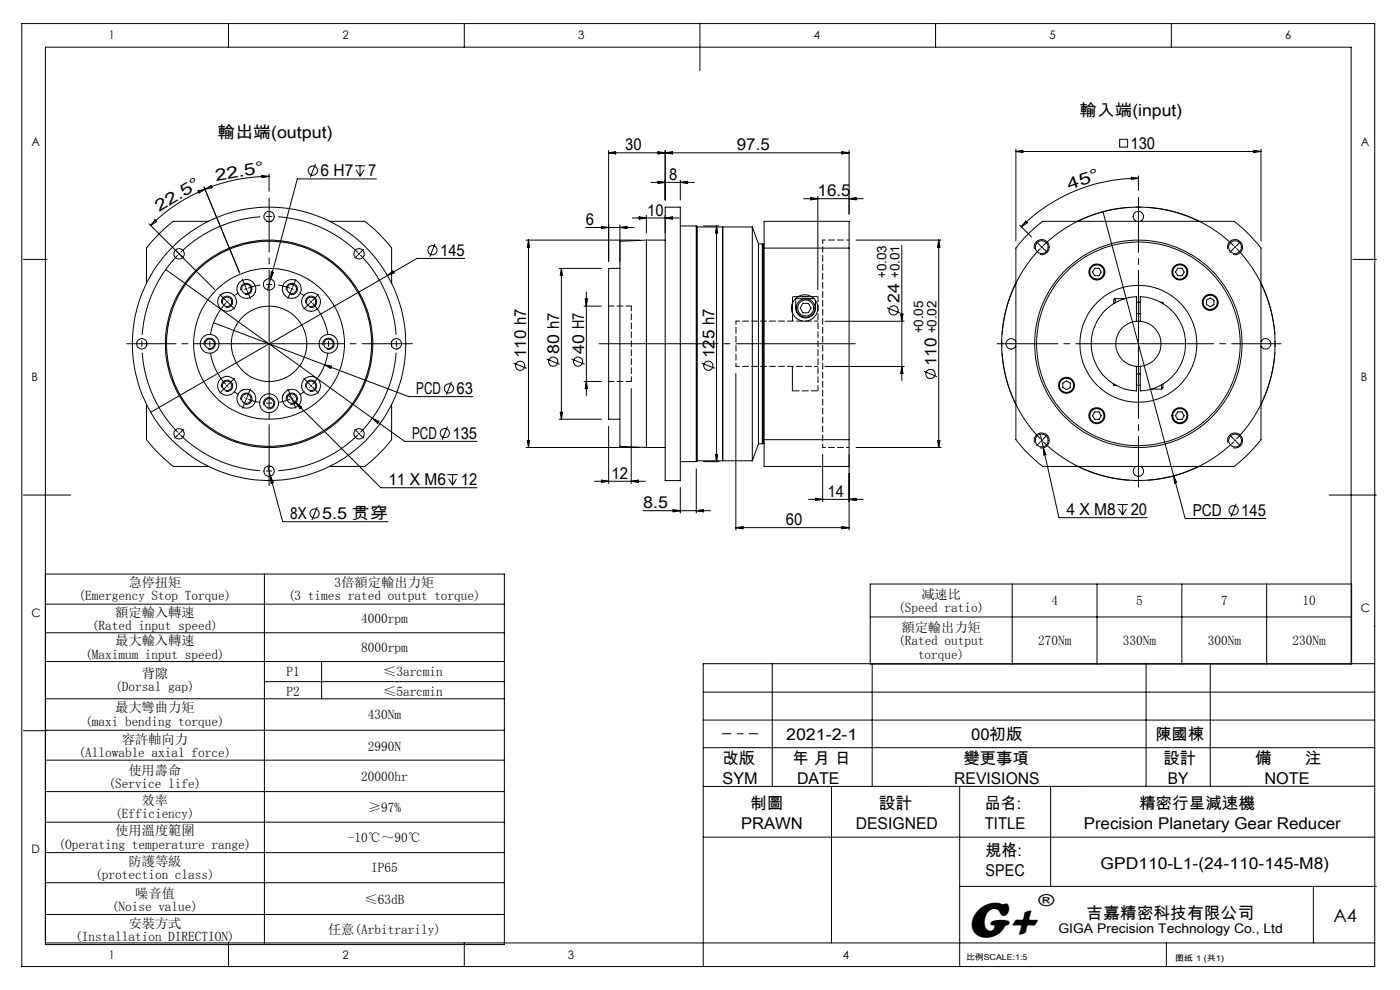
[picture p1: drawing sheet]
<svg xmlns="http://www.w3.org/2000/svg" width="297mm" height="210mm" viewBox="0 0 297 210" stroke-linecap="round" stroke-linejoin="round" font-family="sans-serif">
<g fill="none" stroke="#000" stroke-width=".21">
<path d="M4.6 5h287v200h-287zM48.5 5v5M98.5 5v5M148.5 5v10M198.5 5v5M248.5 5v5M43.3 39.7l7.5 18.2M55.6 37.2l1.5 .2-1.5 .3zM57.1 37.4a34.7 34.7 0 0 0-13.6 2.7M57.1 36.9v3.7M66.9 34.8l-1.1 2.8M75.3 35.2h2.2"/>
<path d="M75.6 36l.8 1.4M76.4 35.2v2.2M77.2 36l-.8 1.4M79.9 38h-16.8l-5.7 21.2M129.1 31.9v23.5M129.1 32.4h51M129.1 32.4l1.5-.2v.5zM138.1 38.7h9.2M139.6 32.2l3 .5v-.5l-3 .5zM139.6 38.4l1.5 .3-1.5 .2zM141.1 31.9v10.5M144.3 38.2v4.2"/>
<path d="M144.3 38.7l1.5-.3v.5zM178.6 32.2l1.5 .2-1.5 .3zM180.1 31.9v13.5M215.5 31.6v19.5M215.5 32.1h52M215.5 32.1l1.5-.2v.5zM237.5 29.6h1.7v1.6h-1.7zM240 37.6l1.5 .2-1.5 .3zM241.5 37.8a35.1 35.1 0 0 0-24.8 10.3M241.5 37.3v3.1M266 31.9l1.5 .2-1.5 .3zM267.5 31.6v19.5"/>
<path d="M5 55h5M31.6 47.5l13.9 13.9M32.9 46.6l.3 .4-1.2 .8zM35.2 57.2l43.8 31.5M38.1 53.7l-.2 .3M42 40.5l1.5-.4-1.3 .8zM43.5 40.1a35.9 35.9 0 0 0-11.5 7.7M43.5 40.1l1.3-.7 .2 .4zM44.2 46.9h-7.4a32.5 32.5 0 0 0-5.7 5.7v7.5M56.6 46.9h.9M57.4 59.2l-.6 2.3M57.5 57.7l.5 .1-.6 1.4z"/>
<path d="M69.9 46.9h7.5a32.5 32.5 0 0 1 5.7 5.7v7.5M82.2 58.4l-50.2 29M82.2 58.4l1.2-.9 .2 .4zM92.3 51.7l-1.1 2.8M98.6 54.8h-10.2l-6.2 3.6M111.6 50.9h24M112.1 50.9l.3 1.5h-.5zM112.1 50.9v44M118.6 56.9h9M119.1 56.9v32M119.1 56.9l.2 1.5h-.4zM124.2 48.3h10.3"/>
<path d="M127.6 48l1.5 .3-1.5 .2zM131.5 56.9h-2.4v32h2.4M131.5 47.7v7.7M131.5 48.3l1.5-.3v.5zM134.1 46.2h10M135.6 46l1.5 .2-1.5 .3zM137.1 50.9v44M137.1 50.9l-5.6 .3v43.5l5.6 .2M137.1 50.9h4M137.1 45.7v3.7M141.1 43.9h3.2v58h-3.2zM141.1 45.7v3.7"/>
<path d="M141.1 46.2l1.5-.2v.5zM144.3 47.9h3.4M147.7 47.9v50M147.7 47.9l.2 .2M147.9 48.1v49.6M147.9 48.1h11.7M149.2 47.9h3.3M152 47.9v50M152 47.9l.3 1.5h-.5zM153.3 48.1v49.6M159.6 48.1v49.6M159.6 48.1l1.3 3.6"/>
<path d="M160.9 51.7v42.4M160.9 51.7h.8M161.7 51.7v42.4M161.7 51.7l.2 .2M161.9 51.9v42M162.1 52.6v-5.7h18v5.7M162.1 51.7l-.2 .2M162.1 52.6h18M162.1 52.6v40.7M170.5 42.1h12.6M172 41.9l1.5 .2-1.5 .3zM173.5 41.7v19.7"/>
<path d="M180.1 52.6v40.7M180.1 42.1l1.5-.2v.5zM181.6 50.9h18M191.3 52v28.7M199.1 50.9v44M199.1 50.9l.3 1.5h-.5zM216.3 47.8l2.5 2.5M217.6 46.9l.3 .4-1.2 .8zM218.2 49.6l3-2.7h40.6a32.5 32.5 0 0 1 5.7 5.7v40.7a36 36 0 0 1-5.7 5.6h-40.6a32.5 32.5 0 0 1-5.7-5.6v-40.7zM219.5 52.8a1.59 1.59 0 0 1 1.4-2 1.59 1.59 0 0 1 1.7 1.8 1.59 1.59 0 0 1-2 1.4M220.8 52.3l.3 .3M221.1 52.3l-.3 .3"/>
<path d="M228.7 46.9a29 29 0 0 1 25.7 0M232.2 56.9h1l.4 .8-.4 .8h-1l-.4-.8zM234 44.9l15 56.1M241.1 46.9a1.11 1.11 0 0 1-.5-1.6 1.11 1.11 0 0 1 1.8 0 1.11 1.11 0 0 1-.4 1.6M249.8 56.9h1l.4 .8-.4 .8h-1l-.4-.8zM260.5 52.8a1.6 1.6 0 0 1 1.4-2 1.6 1.6 0 0 1 1.7 1.8 1.6 1.6 0 0 1-2 1.4M287 55h5M31.1 72.5v.9M43.3 73.2a1.19 1.19 0 0 1 1.1-1.5 1.19 1.19 0 0 1 1.3 1.3 1.19 1.19 0 0 1-1.5 1.1M45.3 68.5l23.6 8.9M47 64.3a1.2 1.2 0 0 1 1.1-1.5 1.2 1.2 0 0 1 1.3 1.3 1.2 1.2 0 0 1-1.5 1.1M51.1 61.6a1.2 1.2 0 0 1 1.1-1.5 1.2 1.2 0 0 1 1.2 1.3 1.2 1.2 0 0 1-1.4 1.1"/>
<path d="M52.2 61.1v.2M52.2 61.3l-.1 .1M52.2 61.3l.2 .2M52.5 61.2l-.3 .1M60.7 61.6a1.2 1.2 0 0 1 1.1-1.5 1.2 1.2 0 0 1 1.3 1.3 1.2 1.2 0 0 1-1.5 1.1M64.8 64.3a1.2 1.2 0 0 1 1.1-1.5 1.2 1.2 0 0 1 1.3 1.3 1.2 1.2 0 0 1-1.5 1.1M68.5 73.2a1.19 1.19 0 0 1 1.1-1.5 1.19 1.19 0 0 1 1.2 1.3 1.19 1.19 0 0 1-1.4 1.1M68.9 77.4l17.8 6.7h13.6M68.9 77.4l1.4 .3-.1 .5zM83.1 72.5v.9M109 77l2.8 1.1M116 76.2l2.7 1.1"/>
<path d="M121.2 76.2l2.8 1.1M123.9 64.9h3.7M124.1 63.4h.5l-.2 1.5zM124.4 61.9v22M148.9 77l2.8 1.1M156.1 79.2v33.2M168 66.1h.1M168.1 64.3v2.1M168.1 77.7v5.2M169.3 62.9h2.9M170.3 64.3h1.2l.5 1-.5 1h-1.2l-.5-1zM172.7 63.4h-3.9v.7a2.84 2.84 0 0 0 1.3 3.2 2.18 2.18 0 0 0 2.2-.4 2.18 2.18 0 0 0 .7-2.2v-1"/>
<path d="M175 68.1h16.8M175 77.7h16.8M188.2 65.3l2.8 1.1M191.1 66.6h.5l-.3 1.5zM191.3 77.7l.3 1.5h-.5zM196 78.8l2.8 1.1M215.5 72.5a1.11 1.11 0 0 0-1.7-.4 1.11 1.11 0 0 0 0 1.7 1.11 1.11 0 0 0 1.7-.4M215.5 60.1a29 29 0 0 0 0 25.7M236.6 63.4l-.3 .2v.8M236.6 63.4v.8M236.6 63.4h2.1M241.1 68.1v-5.2a10 10 0 0 0-9.6 10 10 10 0 0 0 9.6 10v-5.2"/>
<path d="M241.1 68.1a4.8 4.8 0 0 0-4.4 4.8 4.8 4.8 0 0 0 4.4 4.8M241.1 68.1h.8M241.1 77.7h.8M241.1 79.3h.8M241.1 66.5h.8M241.1 64.1h.8M241.9 68.1a4.8 4.8 0 0 1 4.4 4.8 4.8 4.8 0 0 1-4.4 4.8M241.9 68.1v-5.2a10 10 0 0 1 9.6 10 10 10 0 0 1-9.6 10v-5.2M246.2 64.1h.5v.3M255.9 63.7l.9-.5 .7 .5v.9l-.7 .4-.9-.4zM267.5 72.5a1.09 1.09 0 0 1 1.7-.4 1.09 1.09 0 0 1 0 1.7 1.09 1.09 0 0 1-1.7-.4M267.5 60.1a29.2 29.2 0 0 1 0 25.7"/>
<path d="M31.1 85.8v7.5a36 36 0 0 0 5.7 5.6h7.4M47 82.2a1.2 1.2 0 0 1 1.1-1.6 1.2 1.2 0 0 1 1.3 1.3 1.2 1.2 0 0 1-1.5 1.1M51.1 84.9a1.19 1.19 0 0 1 1-1.5 1.19 1.19 0 0 1 1.3 1.2 1.19 1.19 0 0 1-1.4 1.1M55.9 85.9a1.2 1.2 0 0 1 1.1-1.6 1.2 1.2 0 0 1 1.3 1.3 1.2 1.2 0 0 1-1.5 1.1M56.6 98.9h.9M56.8 98.9l.6 2.1M60.7 84.9a1.19 1.19 0 0 1 1.1-1.5 1.19 1.19 0 0 1 1.3 1.3 1.19 1.19 0 0 1-1.5 1M61.1 83.7l19.7 19.8h20.4M62.8 85.4l1.2 .9-.4 .4zM64.8 82.2a1.2 1.2 0 0 1 1.1-1.6 1.2 1.2 0 0 1 1.3 1.3 1.2 1.2 0 0 1-1.5 1.1M79 88.7l6.8 4.9h15.4M79 88.7l1.4 .7-.3 .4z"/>
<path d="M83.1 85.8v7.5a36 36 0 0 1-5.7 5.6h-7.5M94.9 90.5l-1.1 2.8M95.8 81l-1.1 2.8M111.6 94.9h24M111.9 93.4h.5l-.3 1.5zM118.6 88.9h9M118.9 87.4h.4l-.2 1.5zM123.9 80.9h3.7M124.4 80.9l.2 1.5h-.5zM129.1 90.4v12.2M133.9 82.4v20.2M137.1 94.9h4"/>
<path d="M144.3 97.9h3.4M147.7 99.4v9.4M147.9 97.7h11.7M147.9 97.7l-.2 .2M149.2 97.9h3.3M151.8 96.4h.5l-.3 1.5zM160.9 94.1l-1.3 3.6M160.9 94.1h.8M161.9 93.9l.2 .2M161.9 93.9l-.2 .2M162.1 93.3v5.6h18v-5.6M162.1 93.3h18"/>
<path d="M174.5 96.4v10M180.1 96.4v16M181.6 94.9h18M198.9 93.4h.5l-.3 1.5zM219.5 93.9a1.59 1.59 0 0 1 1.4-2 1.59 1.59 0 0 1 1.7 1.7 1.59 1.59 0 0 1-2 1.4M220.6 91.9l.7 3.1M221.3 95l3.3 14.8h18.7M221.3 95l.6 1.4-.5 .1zM225.5 81.3l.8-.5 .7 .5v.9l-.7 .4-.8-.4zM228.7 98.9a29 29 0 0 0 25.7 0M232.2 87.4h1l.4 .8-.4 .8h-1l-.4-.8zM236.3 81.5v.2h.4"/>
<path d="M241.1 98.9a1.09 1.09 0 0 0-.4 1.7 1.09 1.09 0 0 0 1.7 0 1.09 1.09 0 0 0-.4-1.7M241.1 81.7h.8M244.3 82.5h2.1M246.4 81.7v.8M246.7 81.5v.8l-.3 .2M249.8 87.4h1l.4 .8-.4 .8h-1l-.4-.8zM260.5 93.9a1.6 1.6 0 0 1 1.4-2 1.6 1.6 0 0 1 1.7 1.7 1.6 1.6 0 0 1-2 1.4M5 105h10M57.4 101l2.6 9.7h22.3M57.4 101l.6 1.4-.5 .1zM67.3 107.5l-1.1 2.8M94.9 100.7h2.2"/>
<path d="M95.2 101.6l.8 1.3M96 100.7v2.2M96.8 101.6l-.8 1.3M126.1 102.1h10.8M127.6 101.8l1.5 .3-1.5 .2zM133.9 102.1l1.5-.3v.5zM136.4 108.3h14.3M142.8 108.1l1.5 .2-1.5 .3zM144.3 103.4v5.4M147.7 108.3l1.5-.2v.5zM156.1 111.9h24M156.1 111.9l1.5-.2v.5z"/>
<path d="M171.5 105.9h11.6M173 105.7l1.5 .2-1.5 .3zM178.6 111.7l1.5 .2-1.5 .3zM180.1 105.9l1.5-.2v.5zM237 107h2.3M237.3 107.9l.9 1.3M238.2 107v2.2M239 107.9l-.8 1.3M249 101l2.4 9h17.1M249 101l.6 1.3-.4 .2zM262.3 106.8l-1.2 2.8M282 105h10"/>
<path d="M9.6 121.8h97.4v78.6h-97.4v-190.4h277v130.8M9.6 128.2h97.4M9.6 134.2h97.4M56.1 121.8v78.6M184.6 123.9h102.1v17h-102.1zM184.6 130.9h102.1M214.7 123.9v17M232.7 123.9v17M250.7 123.9v17M268.7 123.9v17M5 155h5M9.6 140.3h97.4"/>
<path d="M9.6 148.2h97.4M9.6 154.9h97.4M56.1 144.6h50.9M68.2 140.3v7.9M149.2 152.7h142.4M149.2 146.8h142.4M149.2 158.6h142.4M163.8 140.8v26M185 140.8v26M243.1 140.8v26M256.8 140.8v26M291.6 140.8h-142.4v64.2"/>
<path d="M9.6 161.2h97.4M9.6 167.9h97.4M9.6 174.4h97.4M149.2 177.6h142.4M176.4 166.8v33.2M203.6 166.8v38.2M222.9 166.8v21.2M291.6 166.8h-142.4M9.6 180.9h97.4M9.6 187.2h97.4M9.6 194h97.4M203.6 188h88.4"/>
<path d="M278.6 188v12M9.6 200h282M48.5 200v5M98.5 200v5M247.4 200v5"/>
<circle cx="66.4" cy="36.2" r=".98"/>
<circle cx="38" cy="53.8" r="1.11"/>
<circle cx="57.1" cy="45.9" r="1.1"/>
<circle cx="76.2" cy="53.8" r="1.1"/>
<circle cx="91.7" cy="53.1" r=".98"/>
<circle cx="221" cy="52.4" r="1.36"/>
<circle cx="232.7" cy="57.7" r="1.7"/>
<circle cx="232.7" cy="57.7" r="1.5"/>
<circle cx="250.3" cy="57.7" r="1.7"/>
<circle cx="250.3" cy="57.7" r="1.49"/>
<circle cx="262" cy="52.4" r="1.35"/>
<circle cx="30.1" cy="72.9" r="1.1"/>
<circle cx="44.5" cy="72.9" r="1"/>
<circle cx="44.5" cy="72.9" r="2"/>
<circle cx="48.2" cy="64" r="2"/>
<circle cx="48.2" cy="64" r="1.01"/>
<circle cx="52.3" cy="61.3" r="1.01"/>
<circle cx="52.3" cy="61.3" r="2"/>
<circle cx="57.1" cy="72.9" r="29"/>
<circle cx="57.1" cy="60.3" r="1.2"/>
<circle cx="57.1" cy="72.9" r="16"/>
<circle cx="57.1" cy="72.9" r="22"/>
<circle cx="57.1" cy="72.9" r="8"/>
<circle cx="57.1" cy="72.9" r="21.8"/>
<circle cx="61.9" cy="61.3" r="1"/>
<circle cx="61.9" cy="61.3" r="1.99"/>
<circle cx="66" cy="64" r="2"/>
<circle cx="66" cy="64" r="1"/>
<circle cx="69.7" cy="72.9" r="2"/>
<circle cx="69.7" cy="72.9" r="1"/>
<circle cx="84.1" cy="72.9" r="1.1"/>
<circle cx="110.4" cy="77.6" r=".98"/>
<circle cx="117.4" cy="76.7" r=".98"/>
<circle cx="122.7" cy="76.7" r=".98"/>
<circle cx="150.3" cy="77.6" r=".98"/>
<circle cx="170.7" cy="65.3" r="2.79"/>
<circle cx="170.9" cy="65.3" r="1.99"/>
<circle cx="170.9" cy="65.3" r="1.7"/>
<circle cx="189.6" cy="65.8" r=".98"/>
<circle cx="197.4" cy="79.3" r=".98"/>
<circle cx="241.5" cy="72.9" r="12.4"/>
<circle cx="241.5" cy="72.9" r="22"/>
<circle cx="241.5" cy="72.9" r="21.6"/>
<circle cx="256.7" cy="64.1" r="1.5"/>
<circle cx="256.8" cy="64.1" r="1.69"/>
<circle cx="38" cy="92" r="1.1"/>
<circle cx="48.2" cy="81.8" r="2.01"/>
<circle cx="48.2" cy="81.9" r="1.01"/>
<circle cx="52.2" cy="84.6" r="2"/>
<circle cx="52.3" cy="84.6" r="1"/>
<circle cx="57.1" cy="85.5" r="2"/>
<circle cx="57.1" cy="85.5" r=".99"/>
<circle cx="57.1" cy="99.9" r="1.1"/>
<circle cx="61.9" cy="84.6" r="2"/>
<circle cx="61.9" cy="84.6" r="1"/>
<circle cx="66" cy="81.9" r="1.99"/>
<circle cx="66" cy="81.9" r="1.01"/>
<circle cx="76.2" cy="92" r="1.1"/>
<circle cx="94.4" cy="91.9" r=".98"/>
<circle cx="95.2" cy="82.4" r=".98"/>
<circle cx="221" cy="93.4" r="1.35"/>
<circle cx="226.3" cy="81.7" r="1.5"/>
<circle cx="226.3" cy="81.7" r="1.7"/>
<circle cx="232.7" cy="88.2" r="1.7"/>
<circle cx="232.7" cy="88.2" r="1.5"/>
<circle cx="250.3" cy="88.2" r="1.69"/>
<circle cx="250.3" cy="88.2" r="1.5"/>
<circle cx="262" cy="93.4" r="1.34"/>
<circle cx="66.8" cy="108.9" r=".98"/>
<circle cx="261.7" cy="108.2" r=".98"/>
</g>
<g fill="none" stroke="#000" stroke-width=".21" stroke-dasharray="30.5 1.3 1.3 1.3" stroke-linecap="butt">
<path d="M76.2 53.8l-.2-.1M76.2 53.8l.1 .2M262 52.4l-.1-.1M262 52.4l.2 .2M48.2 64l-.2 .1M48.2 64l.1-.1M61.9 61.3l-.2-.1M61.9 61.3l.2 .1M66 64l-.1-.1M66 64l.1 .1M38 92l.1 .1M38 92l-.1-.1"/>
<path d="M48.2 81.8l.1 .2M48.2 81.8l-.2-.1M52.3 84.6h.2M52.3 84.6l-.2-.1M61.9 84.6l.2-.1M61.9 84.6h-.2M66 81.8l.1-.1M66 81.8l-.1 .2M76.2 92l.1-.1M76.2 92l-.2 .1M221 93.4l.2 .2M221 93.4l-.1-.1"/>
<path d="M262 93.4l.2-.1M262 93.4l-.1 .2"/>
</g>
<path d="M220.7 52.7a29 29 0 0 0 0 40.4M261.7 52.1a29 29 0 0 0-40.4 0M221.3 93.7a29 29 0 0 0 40.4 0M262.3 93.1a29 29 0 0 0 0-40.4" fill="none" stroke="#000" stroke-width=".21" stroke-dasharray="30.5 1.3 1.3 1.3" stroke-dashoffset="10" stroke-linecap="butt"/>
<path d="M51.9 61.4a12.6 12.6 0 0 0-3.4 2.3M65.7 63.7a12.6 12.6 0 0 0-3.4-2.3M48.5 82.1a12.6 12.6 0 0 0 3.4 2.3M62.3 84.4a12.6 12.6 0 0 0 3.4-2.3" fill="none" stroke="#000" stroke-width=".21" stroke-dasharray="30.5 1.3 1.3 1.3" stroke-dashoffset="30.3" stroke-linecap="butt"/>
<path d="M47.9 64.3a12.6 12.6 0 0 0 0 17.2M66.3 81.5a12.6 12.6 0 0 0 0-17.2" fill="none" stroke="#000" stroke-width=".21" stroke-dasharray="30.5 1.3 1.3 1.3" stroke-dashoffset="22.9" stroke-linecap="butt"/>
<path d="M61.5 61.1a12.6 12.6 0 0 0-8.9 0M52.6 84.7a12.6 12.6 0 0 0 8.9 0" fill="none" stroke="#000" stroke-width=".21" stroke-dasharray="30.5 1.3 1.3 1.3" stroke-dashoffset="27.8" stroke-linecap="butt"/>
<path d="M37.7 54.1a27 27 0 0 0 0 37.6M75.9 53.5a27 27 0 0 0-37.6 0M38.3 92.3a27 27 0 0 0 37.6 0M76.5 91.7a27 27 0 0 0 0-37.6" fill="none" stroke="#000" stroke-width=".21" stroke-dasharray="30.5 1.3 1.3 1.3" stroke-dashoffset="11.6" stroke-linecap="butt"/>
<path d="M181.4 72.9h-54.3" fill="none" stroke="#000" stroke-width=".21" stroke-dasharray="30.5 1.3 1.3 1.3" stroke-dashoffset="5.2"/>
<path d="M153.3 155.6h7.5" fill="none" stroke="#000" stroke-width=".21" stroke-dasharray="30.5 1.3 1.3 1.3" stroke-dashoffset="28.6"/>
<path d="M156.1 77.7v-9.6" fill="none" stroke="#000" stroke-width=".21" stroke-dasharray="1.3 .6" stroke-dashoffset=".6"/>
<path d="M168.1 62.9h5.4M173.5 82.9h-5.4" fill="none" stroke="#000" stroke-width=".21" stroke-dasharray="1.3 .6" stroke-dashoffset="-.2"/>
<path d="M168.1 62.9v5.2" fill="none" stroke="#000" stroke-width=".21" stroke-dasharray="1.3 .6" stroke-dashoffset="-.1"/>
<path d="M173.5 82.9v-20" fill="none" stroke="#000" stroke-width=".21" stroke-dasharray="1.3 .6" stroke-dashoffset=".2"/>
<path d="M156.1 77.7h17.4M173.5 68.1h-17.4M174.5 94.9v-44" fill="none" stroke="#000" stroke-width=".21" stroke-dasharray="1.3 .6" stroke-dashoffset=".5"/>
<path d="M180.1 50.9h-5.6M174.5 94.9h5.6" fill="none" stroke="#000" stroke-width=".21" stroke-dasharray="1.3 .6" stroke-dashoffset=".7"/>
<path d="M133.9 64.9v16" fill="none" stroke="#000" stroke-width=".21" stroke-dasharray="1.3 .6" stroke-dashoffset=".3"/>
<path d="M133.9 64.9h-4.8M129.1 80.9h4.8" fill="none" stroke="#000" stroke-width=".21" stroke-dasharray="1.3 .6" stroke-dashoffset=".1"/>
<g fill="none" stroke="#000" stroke-width=".21" stroke-dasharray="30.5 1.3 1.3 1.3">
<path d="M37.7 53.5l-.6-.6M38.3 54.1l.6 .6M75.9 54.1l-.6 .6M76.2 53.8l.1-.1M76.2 53.8l-.2 .2M76.5 53.5l.6-.6M220.7 52.1l-.8-.8M221.3 52.7l.8 .8M261.7 52.7l-.8 .8M262 52.4l.2-.1M262 52.4l-.1 .2M262.3 52.1l.8-.8"/>
<path d="M47.9 63.7l-1.3-1.2M48.2 64l-.2-.1M48.2 64l.1 .1M48.5 64.3l1.2 1.3M52.1 60.9l-.7-1.7M52.4 61.6l.7 1.7M57.1 72.9v-.2M57.1 72.9h-.2M57.1 72.9v.2M57.1 72.9h.2M61.8 61.6l-.7 1.7M61.9 61.3l.1-.2"/>
<path d="M61.9 61.3l-.1 .2M62.1 60.9l.7-1.7M65.7 64.3l-1.2 1.3M66 64l.1-.1M66 64l-.1 .1M66.3 63.7l1.3-1.2M241.5 72.9v-.2M241.5 72.9h-.2M241.5 72.9v.2M241.5 72.9h.2M37.7 92.3l-.6 .6M38 92l-.1 .1"/>
<path d="M38 92l.1-.1M38.3 91.7l.6-.6M47.9 82.1l-1.3 1.3M48.2 81.8l-.2 .2M48.2 81.8l.1-.1M48.5 81.5l1.2-1.2M52.1 84.9l-.7 1.7M52.3 84.6l-.1 .1M52.3 84.6l.1-.2M52.4 84.2l.7-1.7M61.8 84.2l-.7-1.7M61.9 84.6l.1 .1"/>
<path d="M61.9 84.6l-.1-.2M62.1 84.9l.7 1.7M65.7 81.5l-1.2-1.2M66 81.8l.1 .2M66 81.8l-.1-.1M66.3 82.1l1.3 1.3M75.9 91.7l-.6-.6M76.2 92l.1 .1M76.2 92l-.2-.1M76.5 92.3l.6 .6M220.7 93.7l-.8 .8M221 93.4l-.1 .2"/>
<path d="M221 93.4l.2-.1M221.3 93.1l.8-.8M261.7 93.1l-.8-.8M262 93.4l.2 .2M262 93.4l-.1-.1M262.3 93.7l.8 .8"/>
</g>
<path d="M241.5 72.5v-30.6" fill="none" stroke="#000" stroke-width=".21" stroke-dasharray="30.5 1.3 1.3 1.3" stroke-dashoffset="15.3"/>
<path d="M241.1 72.9h-29.6" fill="none" stroke="#000" stroke-width=".21" stroke-dasharray="30.5 1.3 1.3 1.3" stroke-dashoffset="17.6"/>
<path d="M57.5 72.9h30M241.5 73.3v30" fill="none" stroke="#000" stroke-width=".21" stroke-dasharray="30.5 1.3 1.3 1.3" stroke-dashoffset="15"/>
<path d="M56.7 72.9h-29.8M241.9 72.9h29.9" fill="none" stroke="#000" stroke-width=".21" stroke-dasharray="30.5 1.3 1.3 1.3" stroke-dashoffset="14.9"/>
<path d="M57.1 72.5v-30.5" fill="none" stroke="#000" stroke-width=".21" stroke-dasharray="30.5 1.3 1.3 1.3" stroke-dashoffset="15.2"/>
<path d="M57.1 73.3v29.7" fill="none" stroke="#000" stroke-width=".21" stroke-dasharray="30.5 1.3 1.3 1.3" stroke-dashoffset="17.5"/>
<text font-size="11" x="205.1" y="198.7">G+</text>
<text font-size="3.9" x="282.9" y="195.5">A4</text>
<g font-size="3.5">
<text x="46.2" y="29.2">輸出端(output)</text>
<text x="229" y="24.5">輸入端(input)</text>
<text x="132.6" y="31.9">30</text>
<text x="156.3" y="31.9">97.5</text>
<text x="239.8" y="31.6">130</text>
<text x="45.8" y="38.3" transform="rotate(-10 45.8 38.3)">22.5°</text>
<text x="68" y="37.4">6 H7</text>
<text x="78.1" y="37.4">7</text>
<text x="141.9" y="38.2">8</text>
<text x="173.5" y="41.6">16.5</text>
<text x="226.8" y="40.3" transform="rotate(-19 226.8 40.3)">4 5 °</text>
<text x="33.8" y="45" transform="rotate(-32 33.8 45)">22.5°</text>
<text x="124.3" y="47.7">6</text>
<text x="137.3" y="45.7">10</text>
<text x="93.4" y="54.3">145</text>
<text x="190.8" y="64.2" transform="rotate(-90 190.8 64.2)">24</text>
<text x="111.6" y="76" transform="rotate(-90 111.6 76)">110 h7</text>
<text x="118.6" y="75.1" transform="rotate(-90 118.6 75.1)">80 h7</text>
<text x="123.9" y="75.1" transform="rotate(-90 123.9 75.1)">40 H7</text>
<text x="151.5" y="76" transform="rotate(-90 151.5 76)">125 h7</text>
<text x="198.7" y="77.7" transform="rotate(-90 198.7 77.7)">110</text>
<text x="88.3" y="83.6">PCD</text>
<text x="96.9" y="83.6">63</text>
<text x="87.4" y="93.1">PCD</text>
<text x="96" y="93.1">135</text>
<text x="129.8" y="101.6">12</text>
<text x="82.4" y="102.9">11 X M6</text>
<text x="97.8" y="102.9">12</text>
<text x="136.4" y="107.8">8.5</text>
<text x="175.6" y="105.4">14</text>
<text x="61.6" y="110.2">8X</text>
<text x="68.4" y="110.2">5.5 贯穿</text>
<text x="166.7" y="111.4">60</text>
<text x="226.3" y="109.3">4 X M8</text>
<text x="239.9" y="109.3">20</text>
<text x="253" y="109.5">PCD</text>
<text x="263.3" y="109.5">145</text>
<text x="220.3" y="192.2">®</text>
<text x="230.5" y="194.8">吉嘉精密科技有限公司</text>
</g>
<g font-size="3.4">
<text x="153.3" y="162">改版</text>
<text x="166.8" y="156.9">2021-2-1</text>
<text x="168.1" y="162">年 月 日</text>
<text x="204.4" y="162">變更事項</text>
<text x="206" y="157">00初版</text>
<text x="245.1" y="157">陳國棟</text>
<text x="246.8" y="162">設計</text>
<text x="266.3" y="162">備</text>
<text x="276.8" y="162">注</text>
<text x="153.3" y="166.3">SYM</text>
<text x="169.1" y="166.3">DATE</text>
<text x="202.4" y="166.3">REVISIONS</text>
<text x="247.7" y="166.3">BY</text>
<text x="268.2" y="166.3">NOTE</text>
<text x="159.2" y="171.6">制圖</text>
<text x="186.5" y="171.6">設計</text>
<text x="208.9" y="171.6">品名:</text>
<text x="241.6" y="171.6">精密行星減速機</text>
<text x="157.2" y="175.9">PRAWN</text>
<text x="181.5" y="175.9">DESIGNED</text>
<text x="208.9" y="175.9">TITLE</text>
<text x="229.9" y="175.9">Precision Planetary Gear Reducer</text>
<text x="209.1" y="181.6">規格:</text>
<text x="209.1" y="185.9">SPEC</text>
<text x="233.5" y="184.4">GPD110-L1-(24-110-145-M8)</text>
</g>
<g font-size="2.8">
<text x="188" y="59" transform="rotate(-90 188 59)">+0.03</text>
<text x="190.8" y="59" transform="rotate(-90 190.8 59)">+0.01</text>
<text x="195.9" y="70.7" transform="rotate(-90 195.9 70.7)">+0.05</text>
<text x="198.7" y="70.7" transform="rotate(-90 198.7 70.7)">+0.02</text>
<text x="27.2" y="124.6">急停扭矩</text>
<text x="71" y="124.6">3倍額定輸出力矩</text>
<text x="16.6" y="127.4">(Emergency Stop Torque)</text>
<text x="24.4" y="130.8">額定輸入轉速</text>
<text x="61.1" y="127.4">(3 times rated output torque)</text>
<text x="190.5" y="129.8">(Speed ratio)</text>
<text x="195.5" y="127">减速比</text>
<text x="223" y="128.4">4</text>
<text x="241" y="128.4">5</text>
<text x="259" y="128.4">7</text>
<text x="276.3" y="128.4">10</text>
<text x="19.5" y="133.6">(Rated input speed)</text>
<text x="24.4" y="136.9">最大輸入轉速</text>
<text x="76.6" y="132.2">4000rpm</text>
<text x="190.5" y="136.9">(Rated output</text>
<text x="191.2" y="134">額定輸出力矩</text>
<text x="220.2" y="136.9">270Nm</text>
<text x="238.2" y="136.9">330Nm</text>
<text x="256.2" y="136.9">300Nm</text>
<text x="274.2" y="136.9">230Nm</text>
<text x="18.1" y="139.7">(Maximum input speed)</text>
<text x="30.1" y="143.9">背隙</text>
<text x="60.8" y="143.5">P1</text>
<text x="76.6" y="138.3">8000rpm</text>
<text x="81.3" y="143.5">≤3arcmin</text>
<text x="194.8" y="139.7">torque)</text>
<text x="24.4" y="146.7">(Dorsal gap)</text>
<text x="60.8" y="147.6">P2</text>
<text x="81.3" y="147.6">≤5arcmin</text>
<text x="18.1" y="154">(maxi bending torque)</text>
<text x="24.4" y="151.1">最大彎曲力矩</text>
<text x="78" y="152.5">430Nm</text>
<text x="16.6" y="160.7">(Allowable axial force)</text>
<text x="25.8" y="157.8">容許軸向力</text>
<text x="78" y="159.2">2990N</text>
<text x="23" y="167.2">(Service life)</text>
<text x="27.2" y="164.4">使用壽命</text>
<text x="76.6" y="165.8">20000hr</text>
<text x="24.4" y="173.6">(Efficiency)</text>
<text x="30.1" y="170.7">效率</text>
<text x="78" y="172.2">≥97%</text>
<text x="24.4" y="177.2">使用溫度範圍</text>
<text x="73.8" y="178.6">-10℃～90℃</text>
<text x="12.4" y="180">(Operating temperature range)</text>
<text x="27.2" y="183.6">防護等級</text>
<text x="78.7" y="185.1">IP65</text>
<text x="20.2" y="186.5">(protection class)</text>
<text x="28.7" y="190.4">噪音值</text>
<text x="77.3" y="191.8">≤63dB</text>
<text x="23.7" y="193.2">(Noise value)</text>
<text x="27.2" y="196.8">安裝方式</text>
<text x="224.5" y="197.8">GIGA Precision Technology Co., Ltd</text>
<text x="16" y="199.6">(Installation DIRECTION)</text>
<text x="69.6" y="198.2">任意(Arbitrarily)</text>
</g>
<g font-size="2.5">
<text x="23.1" y="8.4">1</text>
<text x="72.7" y="8.4">2</text>
<text x="122.7" y="8.4">3</text>
<text x="172.7" y="8.4">4</text>
<text x="222.7" y="8.4">5</text>
<text x="272.7" y="8.4">6</text>
<text x="6.7" y="30.9">A</text>
<text x="288.7" y="30.9">A</text>
<text x="6.7" y="80.9">B</text>
<text x="288.7" y="80.9">B</text>
<text x="6.7" y="130.9">C</text>
<text x="288.7" y="129.9">C</text>
<text x="6.7" y="180.9">D</text>
<text x="23.1" y="203.4">1</text>
<text x="72.7" y="203.4">2</text>
<text x="120.5" y="203.4">3</text>
<text x="178.8" y="203.4">4</text>
</g>
<g font-size="1.7">
<text x="204.9" y="203.7">比例SCALE:1:5</text>
<text x="249.3" y="203.8">图纸 1 (共1)</text>
</g>
</svg>
